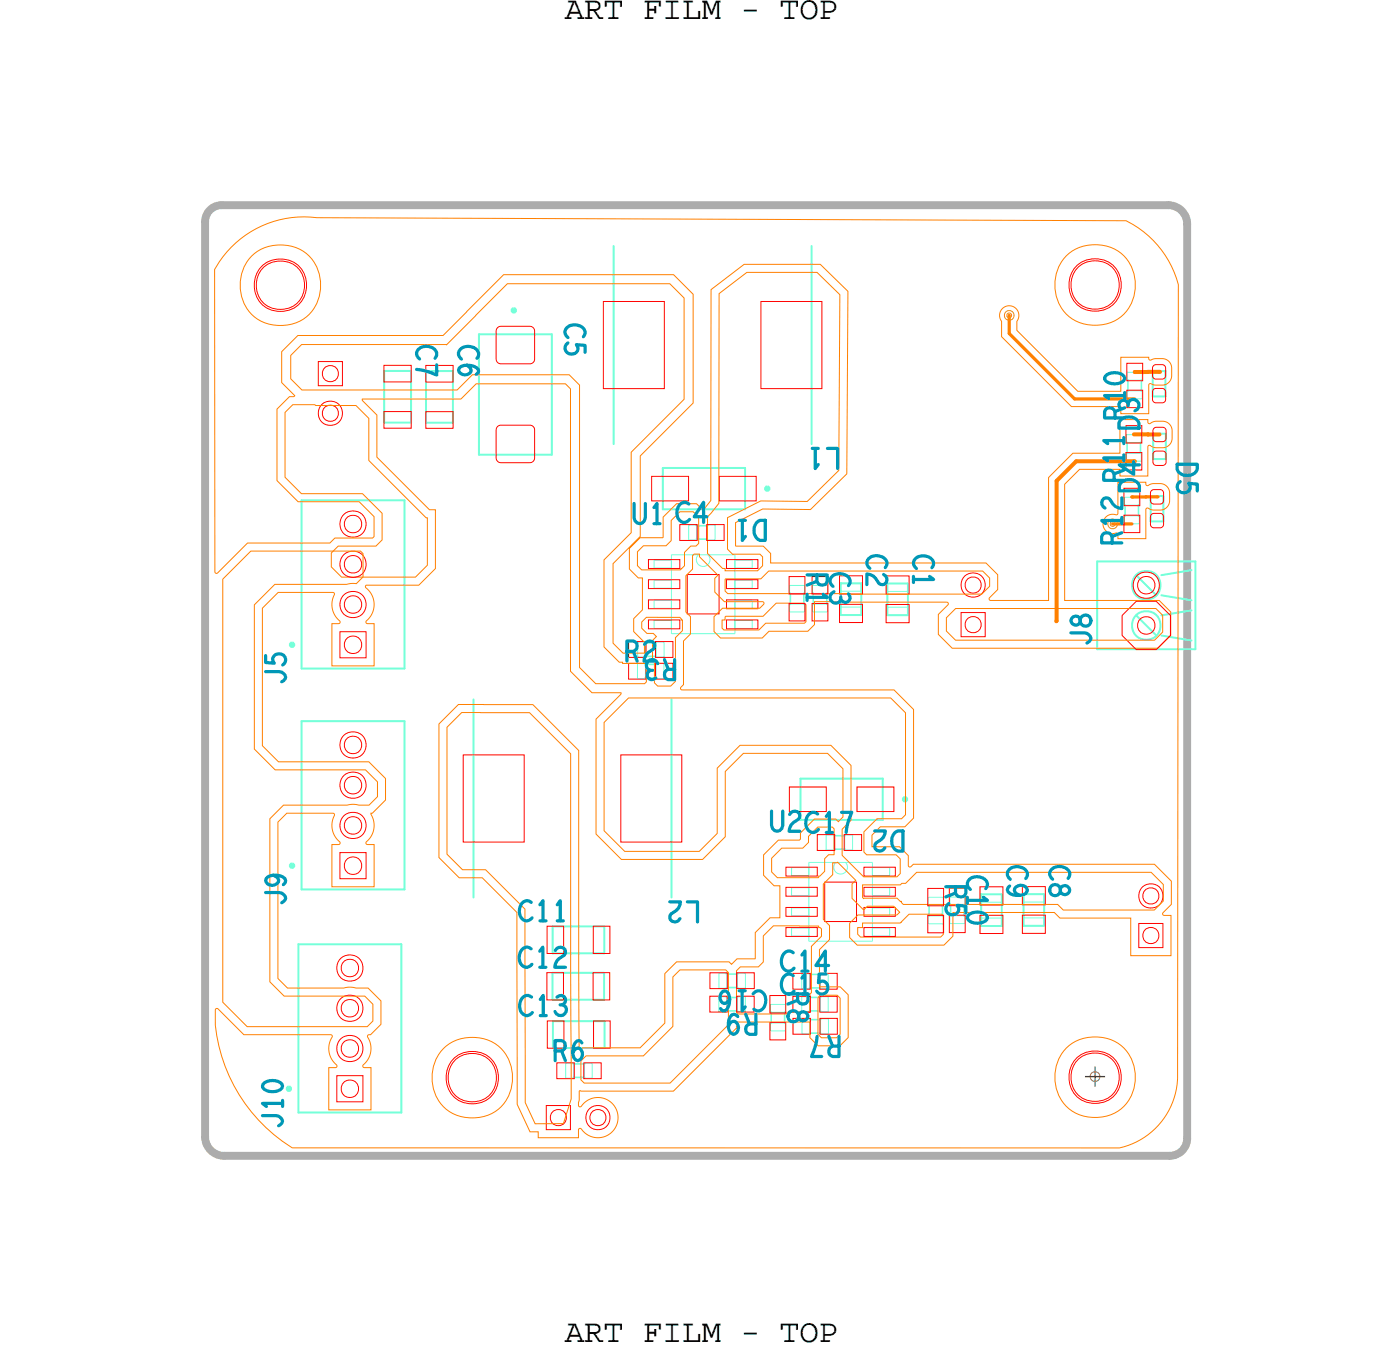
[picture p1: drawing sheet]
<svg xmlns="http://www.w3.org/2000/svg" width="88mm" height="86mm" viewBox="0 0 88 86" stroke-linecap="round" stroke-linejoin="round" font-family="sans-serif">
<!-- layer: Board Outline -->
<path d="M12.9 14v57.7zM14 12.9h59.8zM14 13a1.05 1.05 0 0 0-1.1 1M73.8 13a1.19 1.19 0 0 1 1.2 1.1M75 14.1v57.7zM12.9 71.7a1.2 1.2 0 0 0 1.3 1.2M14.2 72.9h59.7zM75 71.8a1.1 1.1 0 0 1-1.1 1.1" fill="none" stroke="#acacac" stroke-width=".5"/>
<path d="M13.3 13.2l.3-.2h.4h60a1 1 0 0 1 1 1v58a1 1 0 0 1-1 1h-60a1 1 0 0 1-1-1v-58v-.4z" fill="none" stroke="#acacac" stroke-width=".06"/>
<!-- layer: Components -->
<g fill="none" stroke="#75ffd9" stroke-width=".06">
<path d="M41.3 35.3h1.1zM41.3 36.6h1.1zM41.3 37.9h1.1zM41.3 39.2h1.1zM41.3 35.9h1.1zM41.3 35.3v.6zM41.3 37.1h1.1zM41.3 36.6v.5zM41.3 38.4h1.1zM41.3 37.9v.5zM41.3 39.7h1.1zM41.3 39.2v.5z"/>
<path d="M42.4 35.3v.6zM42.4 36.6v.5zM42.4 37.9v.5zM42.4 39.2v.5zM42.4 35v5zM42.4 40h4zM42.4 35h4zM43.5 33.1h.5v1h-.5zM44.1 35l-.1 .2v.3l.2 .2 .2 .1 .2-.1 .2-.2v-.3l-.1-.2M44.7 33.1h.5v1h-.5zM46.4 39.2h1.1zM46.4 37.9h1.1z"/>
<path d="M46.4 36.6h1.1zM46.4 35.3h1.1zM46.4 39.7h1.1zM46.4 39.2v.5zM46.4 38.4h1.1zM46.4 37.9v.5zM46.4 37.1h1.1zM46.4 36.6v.5zM46.4 35.9h1.1zM46.4 35.3v.6zM46.4 35v5zM47.5 39.2v.5z"/>
<path d="M47.5 37.9v.5zM47.5 36.6v.5zM47.5 35.3v.6zM49.9 38.1h.9v.5h-.9zM49.9 37h.9v.5h-.9zM53.1 38.3h1.3v.5h-1.3zM56 36.8h1.3v.5h-1.3zM56 38.3h1.3v.5h-1.3zM71 32.6h.9v.5h-.9zM71 31.4h.9v.5h-.9zM71.1 27.4h1v.5h-1zM71.2 23.5h.9v.5h-.9z"/>
<path d="M50 54.8h1.1zM50 56h1.1zM50 57.3h1.1zM50 58.6h1.1zM50 55.3h1.1zM50 54.8v.5zM50 56.5h1.1zM50 56v.5zM50 57.8h1.1zM50 57.3v.5zM50 59.1h1.1zM50 58.6v.5z"/>
<path d="M51.1 54.8v.5zM51.1 56v.5zM51.1 57.3v.5zM51.1 58.6v.5zM51.1 54.4v5zM51.1 59.4h4zM51.1 54.4h4zM52.2 52.7h.5v.9h-.5zM52.8 54.4l-.1 .3v.2l.1 .2 .3 .1 .2-.1 .2-.2v-.2l-.1-.3M53.3 52.7h.5v.9h-.5zM55.1 56h1.1zM55.1 54.8h1.1z"/>
<path d="M55.1 58.6h1.1zM55.1 57.3h1.1zM55.1 56.5h1.1zM55.1 56v.5zM55.1 55.3h1.1zM55.1 54.8v.5zM55.1 59.1h1.1zM55.1 58.6v.5zM55.1 57.8h1.1zM55.1 57.3v.5zM55.1 54.4v5zM56.2 56v.5z"/>
<path d="M56.2 54.8v.5zM56.2 58.6v.5zM56.2 57.3v.5zM58.6 57.8h1v.5h-1zM58.6 56.6h1v.5h-1zM62 56.4h1.3v.5h-1.3zM62 57.9h1.3v.5h-1.3zM64.6 56.4h1.3v.5h-1.3zM64.6 57.9h1.3v.5h-1.3zM35.7 67.1h.5v1h-.5zM36.9 67.1h.5v1h-.5zM45.4 61.4h.5v1h-.5z"/>
<path d="M46.6 61.4h.5v1h-.5zM48.6 64.6h1v.5h-1zM48.6 63.4h1v.5h-1zM50.6 64.3h.5v1h-.5zM51.8 62.9h.5v1h-.5zM51.8 64.3h.5v1h-.5z"/>
</g>
<path d="M44 34h.7zM49.9 37.4v.7zM71.9 31.9v.7zM72 27.9v.7zM72.1 24v.7zM52.6 53.6h.8zM58.7 57.1v.7zM36.2 68h.7zM45.9 61.5h.7z" fill="none" stroke="#75ffd9" stroke-width=".1"/>
<g fill="none" stroke="#75ffd9" stroke-width=".13">
<path d="M38.7 15.5v12.5zM51.2 15.5v12.5zM19 31.6h6.5zM19 31.6v10.6zM24.3 23.4h1.7zM24.3 23.4v3.3zM24.3 26.7h1.7zM25.5 31.6v10.6zM26 23.4v3.3zM26.9 26.7h1.7zM26.9 23.4h1.7zM26.9 23.4v3.3z"/>
<path d="M28.6 23.4v3.3zM30.2 28.7h4.6zM30.2 21.1v7.6zM30.2 21.1h4.6zM34.8 21.1v7.6zM41.8 32.1h5.2zM41.8 29.5v2.6zM41.8 29.5h5.2zM47 29.5v2.6zM53.1 38.8h1.3zM53.1 36.8v2zM54.4 36.8v2z"/>
<path d="M56 36.8h1.3zM56 36.8v2zM56 38.8h1.3zM57.3 36.8v2zM69.3 35.4h6.2zM69.3 35.4v5.6zM71.7 38.8l1.3 1.3zM71.7 36.3l1.3 1.3zM72.7 32.9h.8zM72.7 31.3h.8zM72.7 31.3v1.6zM72.8 25h.8z"/>
<path d="M72.8 23.4h.8zM72.8 23.4v1.6zM72.8 29h.8zM72.8 27.4h.8zM72.8 27.4v1.6zM73.3 38.8l1.9-.3zM73.3 36.3l1.9-.3zM73.3 37.6l1.9 .3zM73.5 31.3v1.6zM73.6 23.4v1.6zM73.6 27.4v1.6zM75.5 35.4v5.6z"/>
<path d="M18.8 59.6h6.5zM18.8 59.6v10.6zM19 45.5h6.5zM19 45.5v10.6zM19 56.1h6.5zM19 42.2h6.5zM25.3 59.6v10.6zM25.5 45.5v10.6zM29.9 44.1v12.5zM34.9 58.5v1.7zM34.9 58.5h3.3zM38.2 58.5v1.7z"/>
<path d="M42.4 44.1v12.5zM50.5 51.7h5.2zM50.5 49.1v2.6zM50.5 49.1h5.2zM55.7 49.1v2.6zM62 58.4h1.3zM62 56.4h1.3zM63.3 56.4v2zM64.6 58.4h1.3zM64.6 56.4h1.3zM64.6 56.4v2zM65.9 56.4v2z"/>
<path d="M69.3 41h6.2zM73.3 40.1l1.9 .3zM18.8 70.2h6.5zM34.9 63.1h3.2zM34.9 61.4v1.7zM34.9 61.4h3.2zM34.9 60.2h3.3zM34.9 64.4v1.7zM34.9 64.4h3.3zM34.9 66.1h3.3zM38.1 61.4v1.7zM38.2 64.4v1.7z"/>
<circle cx="72.4" cy="39.5" r=".9"/>
<circle cx="72.4" cy="36.9" r=".9"/>
</g>
<path d="M32.4 19.5l.1 .1-.1 .1zM48.4 30.8v-.1l.1 .2h-.1zM57.1 50.4v-.1l.1 .2h-.1z" fill="none" stroke="#75ffd9" stroke-width=".2"/>
<!-- layer: Nets -->
<path d="M63.7 19.9v1.1zM63.7 21l4.2 4.2zM67.9 25.2h3.7zM72.4 31.4h.7zM73.1 31.4h.1" fill="none" stroke="#ff8000" stroke-width=".2"/>
<path d="M63.5 19.7l.2-.1 .3 .1v.2v.2l-.3 .1-.2-.1-.1-.2zM63.6 19.8h.1h.2v.2l-.2 .1-.1-.1z" fill="none" stroke="#e28012" stroke-width=".06"/>
<g fill="none" stroke="#f00" stroke-width=".06">
<path d="M38.1 19h3.8v5.5h-3.8zM48 19h3.9v5.5h-3.9zM20.1 22.8h1.5v1.5h-1.5zM21.5 39.9h1.6v1.6h-1.6zM24.2 23.1h1.8v1h-1.8zM24.2 26h1.8v1h-1.8zM26.9 23.1h1.7v1h-1.7zM26.9 26h1.7v1h-1.7zM31.4 20.7l.2-.1h1.9l.2 .1 .1 .2v1.8l-.1 .2-.2 .1h-1.9l-.2-.1-.1-.2v-1.8zM31.4 26.9l.2-.1h1.9l.2 .1 .1 .2v1.8l-.1 .2-.2 .1h-1.9l-.2-.1-.1-.2v-1.8zM40.9 39.1h2v.6h-2zM40.9 35.3h2v.6h-2z"/>
<path d="M40.9 36.6h2v.5h-2zM40.9 37.9h2v.5h-2zM41.1 30.1h2.4v1.5h-2.4zM42.9 33.1h1.1v1h-1.1zM43.4 36.3h2v2.4h-2zM44.6 33.1h1.1v1h-1.1zM45.4 30.1h2.3v1.5h-2.3zM45.9 39.1h2v.6h-2zM45.9 35.3h2v.6h-2zM45.9 37.9h2v.5h-2zM45.9 36.6h2v.5h-2zM49.8 38.1h1v1.1h-1z"/>
<path d="M49.8 36.4h1v1.1h-1zM51.3 38.1h1v1.1h-1zM53 38.1h1.5v1.2h-1.5zM56 38.2h1.4v1.1h-1.4zM56 36.4h1.4v1.1h-1.4zM60.7 38.7h1.5v1.5h-1.5zM71 32.5h1v1.1h-1zM71 30.8h1v1.1h-1zM71.1 26.9h1v1.1h-1zM71.1 22.9h1v1.1h-1zM72.7 31l.5-.1 .2 .1 .1 .6-.1 .2h-.5l-.2-.1zM72.7 32.5l.5-.1 .2 .1 .1 .6-.1 .2h-.5l-.2-.1z"/>
<path d="M72.8 23.1l.6-.1 .1 .1 .1 .6-.1 .2h-.5h-.2zM72.8 24.6l.6-.1 .1 .1 .1 .6-.1 .2h-.5h-.2zM72.9 27h.5h.2v.7v.1l-.6 .1-.1-.1zM72.9 28.5h.5h.2v.7v.1l-.6 .1-.1-.1zM21.5 53.8h1.6v1.7h-1.6zM29.2 47.6h3.9v5.5h-3.9zM34.5 58.5h1.1v1.7h-1.1zM37.5 58.5h1v1.7h-1zM39.2 47.6h3.8v5.5h-3.8zM39.7 41.9h1.1v1h-1.1zM41.4 40.5h1.1v1h-1.1zM49.6 58.5h2v.6h-2z"/>
<path d="M49.6 54.7h2v.6h-2zM49.6 56h2v.6h-2zM49.6 57.3h2v.5h-2zM49.8 49.7h2.4v1.5h-2.4zM51.6 52.7h1.1v1h-1.1zM52.1 55.7h2v2.5h-2zM53.3 52.7h1.1v1h-1.1zM54.1 49.7h2.3v1.5h-2.3zM54.6 54.7h1.9v.6h-1.9zM54.6 58.5h1.9v.6h-1.9zM54.6 57.3h1.9v.5h-1.9zM54.6 56h1.9v.6h-1.9z"/>
<path d="M58.6 57.8h1v1.1h-1zM58.6 56.1h1v1.1h-1zM59.9 57.8h1v1.1h-1zM61.9 57.8h1.4v1.1h-1.4zM61.9 56h1.4v1.1h-1.4zM64.6 57.8h1.4v1.1h-1.4zM64.6 56h1.4v1.1h-1.4zM71.9 58.3h1.5v1.5h-1.5zM21.3 67.9h1.6v1.6h-1.6zM34.5 69.8h1.5v1.5h-1.5zM34.5 61.4h1.1v1.7h-1.1zM34.6 64.4h1v1.8h-1z"/>
<path d="M35.2 67.1h1.1v1h-1.1zM36.9 67.1h1.1v1h-1.1zM37.4 61.4h1.1v1.7h-1.1zM37.5 64.4h1v1.8h-1zM44.8 61.4h1.1v1h-1.1zM46.5 61.4h1.1v1h-1.1zM48.6 62.8h1v1.1h-1zM48.6 64.5h1v1.1h-1zM50.1 64.3h1.1v1h-1.1zM51.8 62.9h1.1v1h-1.1zM51.8 64.3h1.1v1h-1.1z"/>
<circle cx="17.7" cy="18" r="1.54"/>
<circle cx="17.7" cy="18" r="1.66"/>
<circle cx="69.1" cy="18" r="1.66"/>
<circle cx="69.1" cy="18" r="1.54"/>
<circle cx="20.9" cy="23.6" r=".51"/>
<circle cx="20.9" cy="26.1" r=".51"/>
<circle cx="20.9" cy="26.1" r=".77"/>
<circle cx="22.3" cy="33.1" r=".55"/>
<circle cx="22.3" cy="35.6" r=".55"/>
<circle cx="22.3" cy="38.2" r=".55"/>
<circle cx="22.3" cy="38.2" r=".83"/>
<circle cx="22.3" cy="33.1" r=".83"/>
<circle cx="22.3" cy="35.6" r=".83"/>
<circle cx="61.4" cy="39.4" r=".51"/>
<circle cx="61.4" cy="36.9" r=".51"/>
<circle cx="61.4" cy="36.9" r=".77"/>
<circle cx="72.4" cy="36.9" r=".55"/>
<circle cx="72.4" cy="39.5" r=".55"/>
<circle cx="72.4" cy="36.9" r=".83"/>
<circle cx="72.4" cy="39.5" r="1.65"/>
<circle cx="22.3" cy="52.1" r=".55"/>
<circle cx="22.3" cy="49.6" r=".55"/>
<circle cx="22.3" cy="47" r=".55"/>
<circle cx="22.3" cy="40.7" r=".55"/>
<circle cx="22.3" cy="54.6" r=".55"/>
<circle cx="22.3" cy="52.1" r=".83"/>
<circle cx="22.3" cy="49.6" r=".83"/>
<circle cx="22.3" cy="47" r=".83"/>
<circle cx="72.7" cy="59" r=".51"/>
<circle cx="72.7" cy="56.5" r=".51"/>
<circle cx="72.7" cy="56.6" r=".77"/>
<circle cx="22.1" cy="66.2" r=".55"/>
<circle cx="22.1" cy="68.7" r=".55"/>
<circle cx="22.1" cy="61.1" r=".55"/>
<circle cx="22.1" cy="63.6" r=".55"/>
<circle cx="22.1" cy="63.6" r=".83"/>
<circle cx="22.1" cy="61.1" r=".83"/>
<circle cx="22.1" cy="66.2" r=".83"/>
<circle cx="29.8" cy="68" r="1.54"/>
<circle cx="29.8" cy="68" r="1.66"/>
<circle cx="35.3" cy="70.5" r=".51"/>
<circle cx="37.8" cy="70.5" r=".51"/>
<circle cx="37.8" cy="70.5" r=".77"/>
<circle cx="69.1" cy="68" r="1.54"/>
<circle cx="69.1" cy="68" r="1.66"/>
</g>
<g fill="none" stroke="#ff8000" stroke-width=".06">
<path d="M14.6 15.6a6.4 6.4 0 0 1 5.4-1.9l51.1 .2 .4 .3a6.3 6.3 0 0 1 2.9 3.8v50.1a4.7 4.7 0 0 1-3.7 4.4l-52.3-.1-.6-.4a9.8 9.8 0 0 1-4.2-8.3h.2l1.6 1.6h5.5l.1 .1a1.67 1.67 0 0 0 .3 1.9l-.5 .1v2.6h2.6v-2.6h-.4l-.1-.2a1.7 1.7 0 0 0 .3-1.9h.2l.7-.6v-1.5l-.9-.8h-5l-.7-.6v-9.9l.6-.6h2.9l.1 .2a1.66 1.66 0 0 0 .4 1.7l-.5 .1v2.7h2.6v-2.7h-.4l-.1-.2a1.4 1.4 0 0 0 .3-1.8h.1l.8-.8v-1.4l-1-1h-5.7l-1-1v-8.7l1-1h3.4l.1 .1a1.71 1.71 0 0 0 .4 1.8l-.5 .1v2.6h2.6v-2.6h-.4l-.1-.2a1.48 1.48 0 0 0 0-2.2v-.1h3.3l1.1-1v-3.7h-.4l-3.3-3.3v-2.7l-.9-1h6.2l1-1h5.6l.3 .3v17.9l1.4 1.3 1.8 .1-1.6 1.6v7.2l1.6 1.6h5.2l1.4-1.4v-4.1l1.1-1.2h5.4l.9 1v3.1l-.3 .3-.1-.2h-1.4l-.9 .9v.4h-1.4l-.9 1v1.2l.7 .7h.3v2h-.6l-.9 1v1.6h-1.2l-.3 .4-.2-.2h-3.3l-.7 .7v3.2l-1.6 1.5h-3.6l-.1 .1-.1-.1v-1.6l-.1-17.1-2.9-2.9h-4.7l-1.2 1.2v8.4l1.3 1.3h1.5l2.1 2.2 .1 12.1 .8 1.7h.5v.4h2.5v-.5l.2-.1a1.28 1.28 0 0 0 1.9 .2 1.28 1.28 0 0 0-.1-1.9 1.28 1.28 0 0 0-1.9 .4l-.1-.1 .1-1 5.9 .1 4-4v-.4h4.6v1l.6 .5h1.3l.6-.5v-2.7l-.5-.5h-1.4v-2.4l.7-.6v-.9l-.4-.4v-2.2l.6-.6v-.7l.3-.1 1.1 1.2-.2 .2v.9l.7 .7 .3-.2h1.6l.4 .4-.2 .1h-2.4l-.6 .6v.9l.5 .5h5.5l.6-.6v-1.5h6.4l.3 .3h4.5v2.4h2.5v-2.5h-.4l-.1-.1 .6-.6v-1.5l-1.1-1.1h-15.2l-.3 .2v-.1l-.1-.6-.5-.6h-1.7v-.7l.5-.5h1.5l.6-.6v-6.8l-1.3-1.3h-13.3l-.1-.1 .2-.2v-2.7l.4-.5v-1.1l-.3-.3v-2.3l.4-.4v-.8l.1-.1h.4v.1l1.1 1.2-.2 .2v.9l.6 .6h2.4h.1l-.2 .4h-2.4l-.5 .5v1l.4 .4h2.6l.5-.5h2.4l.4-.4v-1.4h8.4l.1 .2-.7 .6v1.2l.9 .9h13l.8-.8v-1.5l-.7-.7h-6v-7.3l1-1h2.5v.4h1.8v-1.8l.1-.1 .3 .1 .5 .1 .4-.2 .2-.4v-.8l-.2-.2-.3-.1h-.6l-.3 .1h-.1v-.2h-1.8v2.1h-3l-1.5 1.5v7.8h-3.7v-.2l.5-.5v-.9l-.7-.8h-13.6v-.6l-.5-.4-1.8-.1v-1.4l1.8-.9 3 .1 2.3-2.3v-11.5l-1.7-1.7h-4.8l-2.1 1.6v13.3l-.5 .6-.4-.4h-1.3l-.8 .8-.1 1.3h-1.4l-.7 .7v1.3l.6 .6h.3v2l-.6 .5v.9l.7 .6v.7h-1.4l-.6-.6v-5l1.7-1.7v-5.1l3.4-3.4v-6.8l-1.3-1.3h-10.7l-3.8 3.9h-9.2l-1 1v1.9l.8 .9h-.3l-.8 .8v4.5l1.3 1.4h3.9l.9 .9v1.3l-.1 .1h-2.4l-.3 .3h-5.2l-1.9 1.9-.1-.1-.1-19.1zM45.4 18.5l1.8-1.3h4.4l1.4 1.4v11.1l-2 1.9h-3l-2.1 1.1v2l.4 .3h1.7l.1 .1v.6l-.3 .3h-2v-.1h-.2l-.9-1v-2.3l.7-.8zM63.3 19.5l.4-.2 .5 .2 .1 .4-.1 .4v.5l3.9 3.9h2.7v-2.2h1.7l.1 .2 .3-.1 .7 .1 .2 .1 .2 .3-.1 .8-.1 .3-.3 .1h-1v1.8h-1.7v-.4h-3.1l-4.5-4.5v-.9l-.1-.4zM14.1 36.6l1.7-1.8h7l.1 .1v1.5l-.4 .4-5.1 .1-1.3 1.3v9.1l1.3 1.3h5.7l.7 .7v1l-.5 .5h-5.4l-.9 .9v10.3l.9 .9h5.1l.5 .5v1l-.3 .4h-7.6l-1.5-1.5zM18 26l.5-.5 4 .1 .8 .8v2.7l3.7 3.6v3l-.8 .7h-4.6l-.7-.6v-.9l.5-.4h2.3l.4-.4v-1.7l-1.2-1.2h-3.9l-1-1.1zM18.4 22.4l.6-.7 9.2 .1 3.8-3.9h10.3l.9 .9v6.4l-3.3 3.3v5.1l-1.8 1.7v5.5l1 1h.2v.1h1.5v1.1l-.1 .2h-3.1l-1-1.1v-17.8l-.7-.6h-6.1l-.9 .9h-9.8l-.7-.7zM40.2 34.8l.4-.4h1.5l.3-.3v-1.3l.5-.5h.9l.3 .3v1.7l-.2 .2h-.3l-.4 .4v.8l-.2 .3h-2.5l-.3-.3zM40.8 39h2.1l.2 .1v.7l-.5 .4v2.8l-.3 .3h-.8l-.2-.2v-1.4l-.1-.1v-1.2l.2-.2-.2-.2h-.4l-.3-.3v-.4zM45.6 39.1h.2v-.2h2.4l.8-.8h1.8l.1 .1v1l-.1 .1h-2.5l-.4 .5h-2.2l-.1-.2zM45.8 36.5h2.2l.5-.5h13.5l.5 .5v.5l-.5 .5h-16.1l-.1-.2zM59.8 39l.5-.6h12.7l.4 .4v1.1l-.5 .5h-12.6l-.5-.6zM70.6 30.4h1.7l.2 .3 .2-.2h.6l.3 .1 .2 .2v.8l-.1 .4-.4 .2h-.5l-.3-.1h-.1l-.1 1.9h-1.7l-.1-.3-.5-.1-.3-.3v-.3l.1-.4 .3-.1 .5-.1z"/>
<path d="M29.2 45h4.2l2.6 2.6 .1 21.8-.5 1.5h-1.8l-.6-1.3-.1-12.2-2.4-2.5h-1.5l-1-1v-8zM38.1 45.6l1.6-1.5h16.5l1 .9v6.4l-.3 .3h-1.5l-.9 .8v1.3l.2 .2h1.9l.2 .2v.9l-.2 .2h-2.1l-1.3-1.3v-1.7l.5-.5v-3.5l-1.2-1.3h-5.8l-1.4 1.5v4.1l-1.1 1.1h-4.8l-1.3-1.3zM48.2 59.1l.6-.7h2.9v.1l.2 .1v.5l-.7 .6v3h-.1v1.2h-1.4v.1h-3.1l-.1-.1v-2.6l.2-.3h1.2l.3-.3zM49.4 53.5h1.3l.3-.3v-.4l.6-.6h1l.1 .1v1.6h-.4l-.2 .3v.8l-.4 .4h-2.6l-.4-.4v-.8zM54.2 58.5h.3v-.2h2.3l.6-.6h2.1l.1 .1v1.2l-.2 .1h-5.1l-.1-.1zM54.5 55.8h2.3h.1h.3l.7-.7h14.8l.8 .7v1.1l-.6 .5h-5.8l-.3-.3h-9.8l-.4-.4h-2.1v-.1zM37 66.6h3.6l1.9-1.8v-3.1l.4-.5h2.9l.2 .2v3.3l-3.7 3.7h-5.4l-.2-.2v-1.2zM51.8 62.8h1.1l.1 .2v2.3l-.2 .2h-.9l-.3-.2v-2.3z"/>
<circle cx="17.7" cy="18" r="2.56"/>
<circle cx="69.1" cy="18" r="2.56"/>
<circle cx="29.8" cy="68" r="2.56"/>
<circle cx="69.1" cy="68" r="2.56"/>
</g>
<path d="M66.7 39.2h.1M66.7 30.4v8.8zM68 29.1l-1.3 1.3zM68 29.1h3.6zM71.6 23.5h.9zM72.5 23.5h.1M72.5 23.5h.7zM72.5 27.4h.7zM73.2 23.5h.1" fill="none" stroke="#ff8000" stroke-width=".25"/>
<!-- layer: Drawing Origin -->
<path d="M68.9 67.7l.2-.1 .3 .1v.2v.3l-.3 .1-.2-.1-.1-.3z" fill="none" stroke="#638b3a" stroke-width=".06"/>
<path d="M68.5 67.9h1.3M69.1 67.3v1.3" fill="none" stroke="#638b3a" stroke-width=".09"/>
<g font-size="2.2" fill="#0097b7">
<text x="26.3" y="21.8" transform="rotate(90 26.3 21.8)">C7</text>
<text x="28.9" y="21.8" transform="rotate(90 28.9 21.8)">C6</text>
<text x="35.7" y="20.4" transform="rotate(90 35.7 20.4)">C5</text>
<text x="53" y="28.3" transform="rotate(-180 53 28.3)">L1</text>
<text x="71.9" y="27.2" transform="rotate(-90 71.9 27.2)">D3</text>
<text x="74.3" y="29.2" transform="rotate(90 74.3 29.2)">D5</text>
<text x="39.9" y="33">U1 C4</text>
<text x="48.4" y="32.8" transform="rotate(-180 48.4 32.8)">D1</text>
<text x="54.7" y="35" transform="rotate(90 54.7 35)">C2</text>
<text x="57.7" y="35" transform="rotate(90 57.7 35)">C1</text>
<text x="70.8" y="34.4" transform="rotate(-90 70.8 34.4)">R12 R11 R10</text>
<text x="71.9" y="31.1" transform="rotate(-90 71.9 31.1)">D4</text>
<text x="39.4" y="41.7">R2</text>
<text x="42.8" y="41.6" transform="rotate(-180 42.8 41.6)">R3</text>
<text x="51" y="36.1" transform="rotate(90 51 36.1)">R1</text>
<text x="52.4" y="36.1" transform="rotate(90 52.4 36.1)">C3</text>
<text x="68.9" y="40.7" transform="rotate(-90 68.9 40.7)">J8</text>
<text x="18" y="43.2" transform="rotate(-90 18 43.2)">J5</text>
<text x="48.6" y="52.5">U2C17</text>
<text x="57.1" y="52.4" transform="rotate(-180 57.1 52.4)">D2</text>
<text x="18" y="57.1" transform="rotate(-90 18 57.1)">J9</text>
<text x="32.7" y="58.1">C11</text>
<text x="44.2" y="56.9" transform="rotate(-180 44.2 56.9)">L2</text>
<text x="59.7" y="55.8" transform="rotate(90 59.7 55.8)">R5</text>
<text x="61.1" y="55.2" transform="rotate(90 61.1 55.2)">C10</text>
<text x="63.6" y="54.6" transform="rotate(90 63.6 54.6)">C9</text>
<text x="66.3" y="54.6" transform="rotate(90 66.3 54.6)">C8</text>
<text x="32.7" y="61">C12</text>
<text x="32.7" y="64.1">C13</text>
<text x="47.9" y="64" transform="rotate(-180 47.9 64)">R9</text>
<text x="48.4" y="62.5" transform="rotate(-180 48.4 62.5)">C16</text>
<text x="49.2" y="62.7">C15</text>
<text x="49.2" y="61.3">C14</text>
<text x="49.7" y="62.6" transform="rotate(90 49.7 62.6)">R8</text>
<text x="53.1" y="65.4" transform="rotate(-180 53.1 65.4)">R7</text>
<text x="17.8" y="71.2" transform="rotate(-90 17.8 71.2)">J10</text>
<text x="34.9" y="66.9">R6</text>
</g>
<g font-size="2.1">
<text x="35.7" y="1.2">ART FILM - TOP</text>
<text x="35.7" y="84.7">ART FILM - TOP</text>
</g>
</svg>
